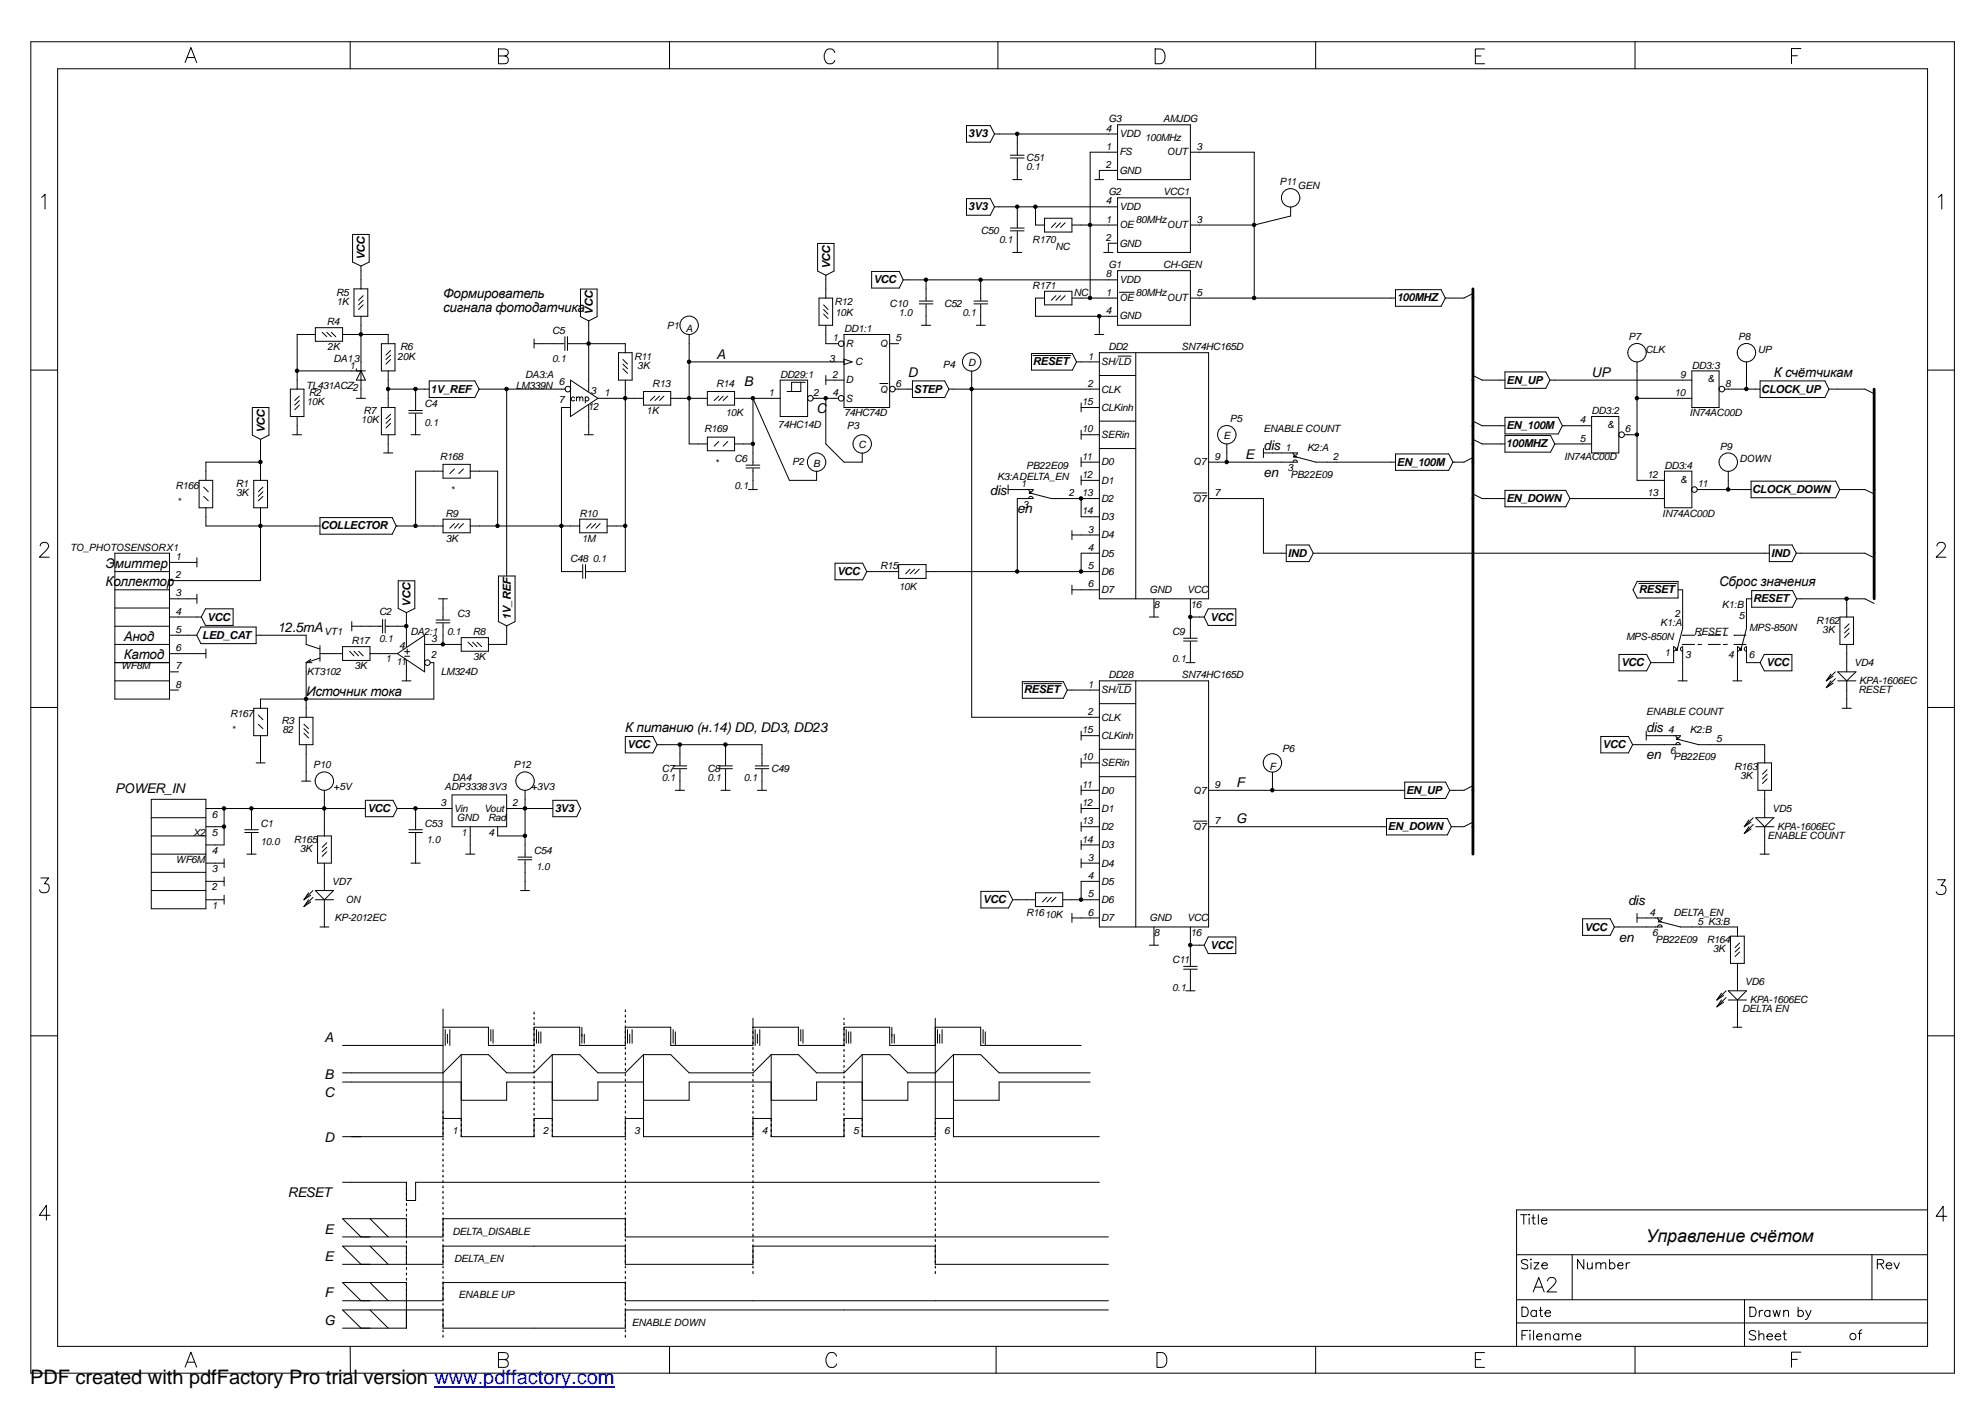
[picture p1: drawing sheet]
<svg xmlns="http://www.w3.org/2000/svg" width="420mm" height="297mm" viewBox="0 0 420 297" stroke-linecap="round" stroke-linejoin="round" font-family="sans-serif">
<g fill="none" stroke="#000" stroke-width=".21">
<path d="M6.5 8.8h407v281.7h-407zM12.2 14.5h395.6v270.3h-395.6zM39.2 13.2l1.2-3.1 1.2 3.1M39.6 12.2h1.5M74.1 8.8v5.7M105.5 10.4l1.7 .1a.75 .75 0 0 1 .3 .8 .75 .75 0 0 1-.7 .5 .83 .83 0 0 1 .7 .9 .83 .83 0 0 1-.7 .8h-1.3zM105.5 11.8h1.3M141.6 8.8v5.7M176.6 11.1l-.1-.3a1.09 1.09 0 0 0-1.5-.3 1.85 1.85 0 0 0 .3 3l.9-.1 .4-.6M211.1 8.8v5.7M244.4 10.4h1a1.69 1.69 0 0 1 1.1 1.5 1.69 1.69 0 0 1-1.1 1.6h-1zM278.3 8.8v5.7"/>
<path d="M312.1 11.8h1.2M314.1 10.4h-2v3.1h2M345.9 8.8v5.7M379 11.8h1.2M381 10.3h-2v3.1M204.5 26.6h5l.9 1.7-.9 1.8h-5zM210.4 28.3h26M213.7 32.8h3M213.7 33.4h3M214.2 38h2M215.2 28.3v4.5M215.2 33.6v4.4"/>
<path d="M231.6 38h1.9M236.4 26.4h15.4v11.6h-15.4zM236.4 32.2h-5.8v30.9M236.4 36.1h-3.8v1.9M251.8 32.2h13.5v30.9M8.8 41.7l.7-.6v3.1M74.6 49.6h3.5v5.8l-1.7 .9-1.8-.9zM76.4 56.3v4.8M173 51.5h3.4v5.8l-1.7 .9-1.7-.9zM174.7 58.2v4.9M184.4 57.4h5.8l.9 1.8-.9 1.7h-5.8zM191.1 59.2h45.3"/>
<path d="M195.9 59.2v4.4M204.5 42h5l.9 1.8-.9 1.7h-5zM207.5 59.2v4.4M210.4 43.8h26M213.7 48.2h3M213.7 48.8h3M214.2 53.4h2M215.2 43.8v4.4M215.2 49v4.4M219.1 43.8v3.8h1.9M221 46.2h5.8v2.9h-5.8zM223.4 47.1l-1 1"/>
<path d="M224.4 47.1l-1 1M225.3 47.1l-.9 1M226.8 47.6h9.6M233.5 53.4h2M236.4 41.9h15.4v11.5h-15.4zM236.4 57.3h15.4v11.5h-15.4zM236.4 51.5h-1.9v1.9M273 43.8v1.9l-7.7 1.9h-13.5M410.1 41.7l.7-.6v3.1M6.5 78.3h5.7M62.9 78.5h14.4M66.7 70.8h-3.8v11.5"/>
<path d="M66.7 69.3h5.8v2.9h-5.8zM68.2 70.3l.9 .9M69.1 70.3l1 .9M70.1 70.3l.9 .9M72.5 70.8h9.6v1.9M74.9 61.1h2.9v5.8h-2.9zM75.4 78v.5M76.4 66.9v17.4M76.4 78.5l.9 1.9h-1.9zM76.8 62.6l-.9 .9M76.8 63.5l-.9 1M76.8 64.5l-.9 1"/>
<path d="M80.7 72.7h2.9v5.8h-2.9zM82.1 78.5v7.7M82.6 76.1l-.9 .9M82.6 74.2l-.9 .9M82.6 75.1l-.9 1M113 72.7h6.3M113 71.7v1.9M119.5 71.2v3M120.1 71.2v3M120.1 72.7h12.2v1.9M122.8 61.2h3.5v5.8l-1.8 .9-1.7-.9zM124.5 67.9v14.9"/>
<path d="M130.9 74.6h2.8v5.8h-2.8zM131.8 76.1l1 .9M131.8 77l1 1M131.8 78l1 1M145.8 76.6h32.8M145.8 70.8v23.1h3.8M173.3 63.1h2.8v5.7h-2.8zM174.2 64.5l1 1M174.2 65.5l1 .9M174.2 66.4l1 1M174.7 68.8v3.9h2.7M174.7 79.4v2"/>
<path d="M178.6 70.8h9.6v15.4h-9.6zM178.6 76l1.7 .6-1.7 .5M188.2 72.7h1.9M194.5 63.7h2.9M194.5 64.3h2.9M194.9 68.8h2M195.9 64.4v4.4M205.6 78.5v73.3h27M206 63.7h3M206 64.3h3M206.5 68.8h1.9M207.5 64.4v4.4"/>
<path d="M218.2 74.8h8.7l.9 1.8-.9 1.7h-8.7zM218.5 75.2h8M221 63.1h-1.9v3.8h17.3M221 61.6h5.8v2.9h-5.8zM223.4 62.6l-1 .9M224.4 62.6l-1 .9M225.3 62.6l-.9 .9M226.8 63.1h9.6M227.8 76.6h4.8M231.6 70.8h1.9M232.6 74.6h23.1v52.1h-23.1zM232.6 66.9v3.9"/>
<path d="M232.6 79.4h7.7M236.6 75.3h2.7M236.8 61.8h3.1M240.3 74.6v52.1M251.8 63.1h43.4M295.2 61.3h9.7l.9 1.8-.9 1.7h-9.7zM311.6 62.1l-1.9 1h-3.9M311.6 79.4l2 1h4.8M318.4 78.7h8.6l.9 1.7-.9 1.8h-8.6zM346.3 76.6v25h5.8M357.9 78.5h5.8v7.7h-5.8zM369.5 76.6v5.7"/>
<path d="M407.8 78.3h5.7M53.4 86.2h3.5v5.9l-1.8 .8-1.7-.8zM55.1 92.9v8.7M55.1 97.8h-11.5v3.8M61.4 82.3h2.9v5.8h-2.9zM61.9 92h1.9M62.9 88.1v3.9M63.3 83.8l-.9 .9M63.3 84.7l-.9 1M63.3 85.7l-.9 1M75.4 84.3h1.9M80.7 86.2h2.9v5.8h-2.9z"/>
<path d="M81.2 95.8h1.9M82.1 92v3.8M82.1 82.3h8.7M82.6 87.7l-.9 .9M82.6 88.6l-.9 1M82.6 89.6l-.9 .9M86.5 86.9h2.9M86.5 87.4h2.9M87 92h1.9M87.9 82.3v4.5M87.9 87.5v4.5M90.8 80.6h9.7l.8 1.7-.8 1.8h-9.7z"/>
<path d="M93.7 99.7h-5.8v11.6M93.7 98.2h5.8v3h-5.8zM96.1 99.2l-.9 1M98 99.2l-.9 1M99.5 99.7h5.8v11.6M101.3 82.3h18.2M107.2 82.3v39.6M120.7 86.2h-1.9v34.7h4.4M120.7 80.4l5.8 3.9-5.8 3.8zM121.6 84.2a.4 .4 0 0 0-.6-.1 .4 .4 0 0 0 0 .6 .4 .4 0 0 0 .6 0M122 84.2l.3-.2 .3 .1v.7M122 84v.8"/>
<path d="M122.6 84.2l.5-.2 .2 .2v.6M123.6 92h1.9M123.8 84.2a.42 .42 0 0 1 .6-.1 .42 .42 0 0 1 0 .6 .42 .42 0 0 1-.6 0M123.8 84v1.2M124.5 85.7v6.3M126.5 84.3h9.6M132.3 80.4v40.5h-8.3M136.1 82.8h5.8v2.9h-5.8zM138.6 83.8l-1 .9M139.5 83.8l-.9 .9M140.5 83.8l-1 .9M141.9 84.3h7.7"/>
<path d="M149.6 82.8h5.8v2.9h-5.8zM149.6 92.5h5.8v2.9h-5.8zM152.1 93.4l-1 1M152.1 83.8l-1 .9M153 83.8l-.9 .9M154 93.4l-1 1M154 83.8l-1 .9M155.4 84.3h9.7M155.4 93.9h3.9M157.8 98.4h2.9M157.8 99h2.9M159.3 98.4v-14.1l7.7 17.3h5.8v-1.9"/>
<path d="M159.3 99.1v4.5M165.1 80.4h5.8v7.7h-5.8zM169.4 80.9v1.9h-2.9M170.3 80.9h-2.8v1.9M172 84.3h5.4M174.7 84.3v9.6l3.9 3.9h3.8v-2M174.7 80.4h3.9M186.1 81.1h1.7M189.4 82.3h3.6M193 80.6h6.9l.8 1.7-.8 1.8h-6.9zM200.7 82.3h31.9M228.7 85.2v2"/>
<path d="M228.7 91v1.9M228.7 96.8v1.9M228.7 92h3.9M228.7 97.8h3.9M228.7 86.2h3.9M232.6 94.9h7.7M232.6 89.1h7.7M255.7 97.8h18.8M259.5 93.9v3.9M267.3 95.8h7.2M267.3 94.9v1.9M273.6 97.7a.47 .47 0 0 1 .4-.4 .47 .47 0 0 1 .5 .4"/>
<path d="M273.6 95.8a.47 .47 0 0 0 .4 .5 .47 .47 0 0 0 .5-.5M273.7 96.5l.1 .1zM273.8 96.5l4.6 1.3h16.8M273.9 96.4l.4 .3M274.1 96.6l-.4 .1h.6M295.2 96h11.3l.9 1.8-.9 1.7h-11.3zM311.6 96.8l-1.9 1h-2.3M311.6 92.9l2 1h4.8M311.6 89.1l2 1h4.8M318.4 88.3h11.2l.9 1.8-.9 1.7h-11.2zM318.4 92.1h9.6l.9 1.8-.9 1.8h-9.6zM327.9 80.4h30"/>
<path d="M328.9 93.9h7.8M330.5 90.1h6.2M336.7 88.1h5.8v7.7h-5.8zM343.7 92h2.6M346.3 84.3h11.6M352.1 99.7h5.8v7.7h-5.8zM364.9 82.3h7.5M365.6 99.7v3.9M372.4 80.6h13.7l.8 1.7-.8 1.8h-13.7zM386.9 82.3h7.6l2 1M8.5 115.5a.72 .72 0 0 1 .6-.7h.6a.79 .79 0 0 1 .4 1.2l-1.8 1.9h2.1M24.3 117h11.6v30.9h-11.6z"/>
<path d="M35.9 119h5.8M41.7 118v2M42.1 101.6h2.9v5.8h-2.9zM43.1 103.1l1 .9M43.1 105l1 .9M43.6 107.4v3.9h24.1M53.7 101.6h2.9v5.8h-2.9zM55.1 107.4v15.4h-19.2M55.6 103.1l-.9 .9M55.6 104l-.9 1M55.6 105l-.9 .9M67.7 109.5h15.3l.8 1.8-.8 1.7h-15.3z"/>
<path d="M83.8 111.3h9.9M93.7 109.8h5.8v2.9h-5.8zM96.1 110.8l-.9 .9M97.1 110.8l-1 .9M98 110.8l-.9 .9M99.5 111.3h23.1M122.6 109.8h5.8v2.9h-5.8zM123.3 119.5v2.9M123.9 119.5v2.9M125.1 110.8l-1 .9M126 110.8l-.9 .9M127 110.8l-1 .9"/>
<path d="M128.4 111.3h3.9M158.3 103.6h1.9M176.7 119.2h5.8l.9 1.7-.9 1.8h-5.8zM190.1 119.5h5.8v2.9h-5.8zM213.3 102.6v1.9M217.6 105.4a.47 .47 0 0 1 .5-.4 .47 .47 0 0 1 .5 .4l-3.4 .1v15.4M217.6 103.5a.47 .47 0 0 0 .5 .5 .47 .47 0 0 0 .5-.5l-5.3 .1M217.8 104.2l.1 .2zM217.8 104.4h.6M217.8 104.3l4.6 1.2h10.2M217.9 104.1l.4 .3M218.2 104.3l-.4 .1"/>
<path d="M226.8 113.2h5.8M226.8 112.3v1.9M228.7 100.7v1.9M228.7 105.5v3.8h3.9M228.7 101.6h3.9M232.6 117h-3.9v3.9M252.4 104.3h2.9M255.7 105.5h11.6v11.5h4.8M272.1 115.3h4.8l.9 1.7-.9 1.8h-4.8zM277.8 117h96.5M311.6 104.5l2 1h4.8M318.4 103.7h12.9l.8 1.8-.8 1.7h-12.9z"/>
<path d="M332.1 105.5h20M359.1 103.6h11.4M370.5 101.8h17.9l.8 1.8-.8 1.7h-17.9zM374.3 115.3h4.8l.9 1.7-.9 1.8h-4.8zM380 117h14.5l2 1M389.2 103.6h5.3l2 .9M409.8 115.5a.72 .72 0 0 1 .6-.7h.6a.79 .79 0 0 1 .4 1.2l-1.8 1.9h2.1M24.3 124.8h11.6M24.3 132.5h11.6M24.3 120.9h11.6M24.3 136.3h11.6M24.3 128.6h11.6"/>
<path d="M35.9 134.4h5.7M35.9 130.5h6.7M35.9 126.7h5.8M35.9 138.3h7.7M41.7 125.7v2M42.5 132.7h11.7v3.5h-11.7l-.9-1.8zM43.5 128.8h5.8v3.5h-5.8l-.9-1.8zM43.6 137.3v1.9M54.2 134.4h10.6v1.9l2.9 1M65.7 139.5l-.9 .7M67.7 138.3h4.8M67.7 136.6v3.3"/>
<path d="M67.7 139.2l-2.9 1M72.5 136.8h5.8v2.9h-5.8zM74 137.8l.9 1M74.4 132.5h6.4M74.4 131.5v2M74.9 137.8l1 1M75.9 137.8l.9 1M78.3 138.3h5.8M80.9 131v2.9M81.5 131v2.9M81.6 132.5h4.4M84.1 138.3l5.7-3.9v7.7z"/>
<path d="M84.2 122.9h3.6v5.8l-1.8 .9-1.8-.9zM85.6 137.9h1.1M85.6 138.8h1.1M86 129.6v7.2M86 139.7v4.3M86.1 137.3v1.1M89.8 136.3h7.8M92.2 131.2h3M92.2 131.8h3M92.8 126.7h1.9M93.7 126.7v4.4M93.7 131.9v4.4"/>
<path d="M97.6 134.9h5.7v2.9h-5.7zM99 135.9l1 .9M100 135.9l.9 .9M100.9 135.9l1 .9M105.5 121.9h3.5v9.6l-1.8 .9-1.7-.9zM107.2 132.4v3.9h-3.9M183.4 120.9h6.7M192.5 120.4l-.9 1M193.5 120.4l-1 1M194.5 120.4l-1 1M195.9 120.9h36.7M226.8 124.8h5.8"/>
<path d="M226.8 123.8v1.9M243.2 130.5h1.9M244.1 126.7v3.8M250.4 135h2.9M250.4 135.6h2.9M251.8 126.7v8.3M251.8 135.7v4.5M251.8 130.5h3M255.6 128.8h5.9v3.5h-5.9l-.8-1.8zM342.5 138.5h5.9l.8 1.7-.8 1.7h-5.9zM346.4 123h8.6v3.5h-8.6l-.9-1.7zM346.7 123.4h8"/>
<path d="M354 136.8a.47 .47 0 0 1 .5 .5 .47 .47 0 0 1-.5 .5M354.1 136.8v3.4h-4.9M354.7 137.4l.2 .2zM354.9 137.1l-.1 .4M354.9 136.9v.6M354.9 137l-.3 .4M355 124.8h1v8.2l-1.2 4.5M355.9 136.8a.47 .47 0 0 0-.4 .5 .47 .47 0 0 0 .4 .5M356 136.8v7.2M367.5 136.8a.47 .47 0 0 1 .5 .5 .47 .47 0 0 1-.5 .5M367.6 136.8v7.2M368.2 137.4l.2 .2z"/>
<path d="M368.4 136.9v.6M368.4 137l-.3 .4M369.4 136.8a.47 .47 0 0 0-.4 .5 .47 .47 0 0 0 .4 .5M369.5 136.8v3.4h2.9M370.6 126.7h-1.1v6.3l-1.2 4.5 .1-.4M370.6 125h8.6l.9 1.7-.9 1.8h-8.6zM373.3 138.5h5.8v3.4h-5.8l-.9-1.7zM380.1 126.7h14.4l2 1M389.3 130.5h2.8v5.8h-2.8zM390.7 126.7v3.8M390.7 136.3v5.8M391.2 132l-1 1"/>
<path d="M391.2 133l-1 .9M391.2 133.9l-1 1M6.5 149.7h5.7M24.3 144h11.6M24.3 140.2h11.6M35.9 146h1.9M35.9 142.1h1.9M53.7 149.8h2.9v5.8h-2.9zM54.7 151.3l.9 1M54.7 153.2l.9 1M55.1 155.6v5.8M63.3 151.8h2.9v5.8h-2.9z"/>
<path d="M64.3 153.2l1 1M64.3 154.2l1 .9M64.3 155.1l1 1M64.8 140.2h1.2M64.8 140.2v11.6M64.8 157.6v7.7M85 144h2M91 140.2h.8v7.7h-36.7v1.9M132.3 155.8h5.8l.9 1.8-.9 1.7h-5.8zM139 157.6h22.2v4.4M143.8 157.6v4.4M153.5 157.6v4.4"/>
<path d="M216.3 144.2h8.7l.8 1.8-.8 1.7h-8.7zM216.6 144.6h8M225.8 146h6.8M228.7 154.7v1.9M228.7 155.6h3.9M232.6 144h23.1v52.1h-23.1zM232.6 158.5h7.7M232.6 148.9h7.7M236.6 144.8h2.7M240.3 144v52.1M250.9 140.2h1.9M338.7 155.8h5.8l.9 1.8-.9 1.7h-5.8z"/>
<path d="M345.4 157.6h10.1M348.3 155.6h7.2M348.3 154.7v1.9M354.5 157.5a.47 .47 0 0 1 .5-.4 .47 .47 0 0 1 .5 .4M354.5 155.6a.47 .47 0 0 0 .5 .5 .47 .47 0 0 0 .5-.5M354.7 156.3l.2 .1zM354.8 156.4l4.6 1.2h13.9v3.8M354.8 156.2l.5 .3M355 144h2M355.1 156.4h-.4h.6M366.6 144h1.9M387.3 142.6l-.9 1.4"/>
<path d="M387.3 144l-.9 1.5M387.8 143.1l-1.4 .9M387.8 144.6l-1.4 .9M388.3 142.1l-1.9 1.9M388.3 143.6l-1.9 1.9M388.8 144h3.8M388.8 142.1h3.8l-1.9 1.9zM389.7 149.8h2M390.7 144v5.8M407.8 149.7h5.7M32 169.1h11.6v23.2h-11.6zM32 176.9h11.6"/>
<path d="M32 173h11.6M43.6 174.9h3.8M43.6 171.1h33.7M47.4 171.1v7.7h-3.8M51.8 175.5h2.9M51.8 176.1h2.9M53.2 171.1v4.4M53.2 176.3v4.4M54.2 161.4h1.9M63.8 165.3h1.9M67.2 176.9h2.9v5.7h-2.9zM68.6 167.2v9.7"/>
<path d="M69.1 178.3l-.9 1M69.1 179.3l-.9 .9M77.3 169.3h5.8l.9 1.8-.9 1.7h-5.8zM84 171.1h11.6M86.5 175.5h2.9M86.5 176.1h2.9M87.9 171.1v4.4M87.9 176.3v6.3M95.6 168.2h11.6v6.7h-11.6zM99.5 174.9v5.8M105.3 174.9v2h5.8M107.2 171.1h9.8"/>
<path d="M111.1 167.2v14.1M117 169.3h5l.9 1.8-.9 1.7h-5zM142.4 162h2.9M142.4 162.6h2.9M142.9 167.2h1.9M143.8 162.8v4.4M152.1 162h2.8M152.1 162.6h2.8M152.5 167.2h2M153.5 162.8v4.4M159.8 162h2.8M159.8 162.6h2.8"/>
<path d="M160.2 167.2h2M161.2 162.8v4.4M228.7 160.4v2M228.7 166.2v2M228.7 170.1v1.9M228.7 173.9v2M228.7 177.8v1.9M228.7 174.9h3.9M228.7 171.1h3.9M228.7 161.4h3.9M228.7 167.2h3.9M228.7 178.8h3.9"/>
<path d="M232.6 164.3h7.7M252.4 173.7h2.9M255.7 174.9h37.6M255.7 167.2h41.5M269.2 163.4v3.8M293.3 173.2h12.9l.8 1.7-.8 1.7h-12.9zM297.2 165.5h8.6l.9 1.7-.9 1.7h-8.6zM311.6 173.9l-1.9 1h-2.7M311.6 166.2l-1.9 1h-3M370 173.5l-1 1.4M370 174.9l-1 1.4M370.5 173.9l-1.5 1"/>
<path d="M370.5 175.4l-1.5 .9M370.9 173l-1.9 1.9M370.9 174.4l-1.9 1.9M371.4 174.9h3.9M371.4 173h3.9l-2 1.9zM371.9 161.4h2.9v5.8h-2.9zM373.3 167.2v5.8M373.3 174.9v5.8M373.8 162.8l-.9 1M373.8 163.8l-.9 1M373.8 164.8l-.9 1M8.6 185.7h1.7l-.9 1.3a.99 .99 0 0 1 1 1.1 .99 .99 0 0 1-1.3 .8l-.5-.1-.3-.5"/>
<path d="M32 180.7h11.6M32 188.4h11.6M32 184.6h11.6M43.6 186.5h3.8M43.6 182.6h3.8M43.6 190.4h3.8M47.4 181.7v1.9M47.4 185.5v1.9M47.4 189.4v1.9M52.2 180.7h2M65.3 188.9l-1 1.5M65.3 190.4l-1 1.4"/>
<path d="M65.7 189.4l-1.4 1M65.7 190.8l-1.4 1M66.2 188.4l-1.9 2M66.2 189.9l-1.9 1.9M66.7 190.4h3.9M66.7 188.4h3.9l-2 2zM67.7 196.1h1.9M68.6 182.6v5.8M68.6 190.4v5.7M69.1 180.2l-.9 1M87 182.6h1.9M98.5 180.7h2"/>
<path d="M109.6 181.3h2.9M109.6 181.9h2.9M110.1 188.4h1.9M111.1 182.1v6.3M207.5 188.6h5.9l.8 1.8-.8 1.7h-5.9zM214.2 190.4h4.9M219.1 188.9h5.7v2.9h-5.7zM221.5 189.9l-1 .9M222.4 189.9l-.9 .9M223.4 189.9l-1 .9M224.8 190.4h7.8M226.8 194.2h5.8"/>
<path d="M226.8 193.2v1.9M228.7 182.6h3.9M228.7 181.7v1.9M232.6 186.5h-3.9v3.9M243.2 200h1.9M244.1 196.1v3.9M251.8 196.1v8.3M251.8 200h3M255.6 198.2h5.9v3.5h-5.9l-.8-1.7zM334.8 194.4h5.9l.8 1.7-.8 1.8h-5.9zM341.5 196.1h10.2M346.3 194.2h5.4"/>
<path d="M346.3 193.2v1.9M350.7 196.1a.47 .47 0 0 1 .5-.4 .47 .47 0 0 1 .4 .4M350.7 194.2a.47 .47 0 0 0 .5 .5 .47 .47 0 0 0 .4-.5M350.9 194.9l.1 .1zM350.9 195h.6M350.9 194.9l4.6 1.2h12.1v2M351 194.7l.4 .4M351.3 195h-.4M366.1 198.1h2.9v5.7h-2.9zM368 199.5l-.9 1M372.4 180.7h1.9M409.9 186.1h1.7l-.9 1.3a.99 .99 0 0 1 1 1.1 .99 .99 0 0 1-1.3 .8l-.5-.2-.3-.4"/>
<path d="M6.5 219.1h5.7M93.7 217.3h9.6v3.9h9.7M93.7 213.5v69.4M94.2 217.8v3.4M94.7 218.8v1.9M95.2 217.8v3.4M103.8 217.8v2.4M104.3 217.8v2.9M113 213.5v27h-15.4v-17.4M113 217.3h9.6v3.9h9.7M113.5 217.8v2.9M114 218.3v2.4"/>
<path d="M114.4 218.3v2.4M123.1 217.3v3.4M123.6 218.8v1.9M132.3 217.3h9.6v3.9h17.4M132.3 213.5v69.4M132.8 217.8v2.9M133.2 218.8v1.9M133.7 217.8v2.9M142.4 217.8v2.9M142.9 218.3v2.9M159.3 217.3h9.6v3.9h9.7M159.3 215.4v54"/>
<path d="M159.8 217.8v3.4M160.2 218.8v1.9M160.7 217.8v3.4M169.4 217.8v2.4M169.9 217.8v2.9M178.6 215.4v25.1h-15.4v-17.4M178.6 217.3h9.6v3.9h9.7M179 217.8v2.9M179.5 218.3v2.4M180 218.3v2.4M188.7 217.3v3.4M189.2 218.8v1.9"/>
<path d="M197.9 217.3h9.6v3.9h21.2M197.9 215.4v54M198.3 217.8v2.9M198.8 218.8v1.9M199.3 217.8v2.9M208 217.8v2.9M208.4 218.3v2.9M250.4 204.5h2.9M250.4 205h2.9M250.9 209.6h1.9M251.8 205.2v4.4M364.2 210.1l-1 1.5"/>
<path d="M364.2 211.6l-1 1.4M364.7 210.6l-1.5 1M364.7 212l-1.5 1M365.2 209.6l-2 2M365.2 211.1l-2 1.9M365.6 209.6h3.9l-1.9 2zM365.6 211.6h3.9M366.6 217.3h1.9M367.6 203.8v5.8M367.6 211.6v5.7M368 200.5l-.9 .9M368 201.4l-.9 1"/>
<path d="M407.8 219.1h5.7M72.5 228.9h25.1M72.5 221.2h21.2M93.7 236.6h3.9M97.6 223.1l-3.9 3.9h-21.2M97.6 223.1h5.7l3.9 3.9h5.8l3.8-3.9M113 236.6h3.8M116.8 223.1v17.4h15.5M116.8 223.1h5.8l3.9 3.9h5.8l3.8-3.9M116.8 228.9h-9.6v3.9h-9.6M132.3 236.6h3.8M136.1 223.1v17.4h23.2"/>
<path d="M136.1 223.1h5.8l3.9 3.9h13.5l3.9-3.9M136.1 228.9h-9.6v3.9h-9.7M159.3 236.6h3.9M163.2 223.1h5.7l3.9 3.9h5.8l3.8-3.9M163.2 228.9h-17.4v3.9h-9.7M178.6 236.6h3.8M182.4 223.1v17.4h15.5M182.4 223.1h5.8l3.9 3.9h5.8l3.8-3.9M182.4 228.9h-9.6v3.9h-9.6M197.9 236.6h3.8M201.7 223.1v17.4h30.9M201.7 223.1h5.8l3.9 3.9h19.2"/>
<path d="M201.7 228.9h-9.6v3.9h-9.7M230.6 228.9h-19.2v3.9h-9.7M10.6 257.1h-2.3l1.5-2.1v3.1M72.5 250.1h13.5v30.9h-13.5M72.5 240.5h21.2M78.3 257.8l3.8 3.9M86 257.8h-13.5l3.9 3.9M93.7 257.8h38.6M232.6 250.1h-144.7v3.9h-1.9M321.7 257h1.3M322.4 257v2M323.5 256.9v.2l-.1-.1z"/>
<path d="M323.5 257.7v1.3M324.1 257.7h.6M324.4 257v1.6v.3l.4 .1M325.5 257v2M326.1 258.2h1.2a.64 .64 0 0 0-.7-.5 .64 .64 0 0 0-.6 .7 .64 .64 0 0 0 .6 .6l.7-.3M407.8 256h-87v28.8M411.9 257.3h-2.3l1.5-2.1v3.1M72.5 275.2h21.2M72.5 267.5h21.2M72.5 261.7h21.2M78.3 277.1l3.8 3.9M78.3 263.6l3.8 3.9"/>
<path d="M78.3 271.3l3.8 3.9M86 263.6h-13.5l3.9 3.9M86 271.3h-13.5l3.9 3.9M93.7 263.6h38.6M93.7 277.1h-21.2l3.9 3.9M93.7 271.3h38.6M132.3 275.2h102.2M132.3 267.5h27M132.3 261.7h102.2M132.3 277.1h102.2M159.3 263.6h38.6M197.9 267.5h36.6"/>
<path d="M320.8 279.9h87M320.8 275h87M320.8 265.5h87M322 276.5h.7a1.08 1.08 0 0 1 .6 1 1.08 1.08 0 0 1-.6 1h-.7zM323.2 266.8a.77 .77 0 0 0-1.3 .1l.2 .3 .9 .4a.5 .5 0 0 1 0 .8 1.08 1.08 0 0 1-1.1-.2M323.9 266.3v.3l-.1-.1zM323.9 267.2v1.3M324.4 273.3l1.1-3 1.2 3M324.5 267.2h1.1l-1.1 1.3h1.1M324.8 272.3h1.5M325 277.5a.66 .66 0 0 0-.9-.1 .66 .66 0 0 0 0 1 .66 .66 0 0 0 .9-.1M325 277.2v1.3"/>
<path d="M325.6 277.2h.7M325.9 276.5v1.7l.1 .3h.4M326.2 267.7h1.2a.64 .64 0 0 0-.7-.5 .64 .64 0 0 0-.6 .6 .64 .64 0 0 0 .6 .7l.7-.3M326.9 277.8h1.1a.64 .64 0 0 0-.7-.5 .64 .64 0 0 0-.5 .6 .64 .64 0 0 0 .6 .6l.6-.2M327.4 271l.3-.6 .9-.1a.77 .77 0 0 1 .4 1.2l-1.7 1.8h2M332.6 265.5v9.5M335.1 266.5v2l-1.3-2v2M335.8 267.2l.1 1.2 .5 .1 .4-.4M336.8 267.2v1.3M337.7 267.5l.4-.3h.5l.1 1.3M337.7 267.2v1.3M338.7 267.5l.5-.3h.4l.1 1.3"/>
<path d="M340.5 267.4a.64 .64 0 0 1 1 0 .64 .64 0 0 1 0 .9 .64 .64 0 0 1-1-.1M340.5 266.5v2M342.2 267.7h1.2a.61 .61 0 0 0-.9-.5 .61 .61 0 0 0-.2 1 .62 .62 0 0 0 1.1 0M344 267.2v1.3M344.8 267.2a.6 .6 0 0 0-.8 .5M369.1 275v9.8M370.2 276.5a1.07 1.07 0 0 1 1.3 .6 1.07 1.07 0 0 1-.4 1.4h-.9zM372.2 277.2v1.3M373 277.2a.6 .6 0 0 0-.8 .6M374.4 277.5a.64 .64 0 0 0-.9-.1 .64 .64 0 0 0 0 1 .64 .64 0 0 0 .9-.1M374.4 277.2v1.3M375.1 277.2l.4 1.3 .4-1.3 .4 1.3 .3-1.3"/>
<path d="M377.4 277.6l.4-.4 .5 .1 .1 1.2M377.4 277.2v1.3M380.4 277.5a.64 .64 0 0 1 1-.1 .64 .64 0 0 1 0 1 .64 .64 0 0 1-1-.1M380.4 276.5v2M382 277.2l.6 1.3-.4 .6-.3 .1M383.2 277.2l-.6 1.3M396 265.5v9.5M397.2 267.4l1.1-.1 .2-.4-.2-.3-.3-.1h-.8v2M397.8 267.4l.7 1.1M399 267.7h1.2a.64 .64 0 0 0-.7-.5 .64 .64 0 0 0-.6 .6 .64 .64 0 0 0 .6 .7l.7-.3M400.7 267.2l.6 1.3 .5-1.3M39.2 289.2l1.2-3.1 1.2 3.1"/>
<path d="M39.6 288.2h1.5M74.1 284.8v5.7M93.7 281h38.6M105.5 286.2l1.7 .1a.75 .75 0 0 1 .3 .8 .75 .75 0 0 1-.7 .5 .83 .83 0 0 1 .7 .9 .83 .83 0 0 1-.7 .8h-1.3zM105.5 287.6h1.3M141.6 284.8v5.7M177 286.9l-.1-.3a1.09 1.09 0 0 0-1.6-.3 1.85 1.85 0 0 0 .3 3l1-.1 .4-.6M210.7 284.8v5.7M244.8 286.2h1a1.69 1.69 0 0 1 1.1 1.5 1.69 1.69 0 0 1-1.1 1.6h-1zM278.3 284.8v5.7M312.1 287.6h1.2M314.1 286.2h-2v3.1h2"/>
<path d="M322 282.5h.7M323.2 281.5h-1.2v2M323.6 281.5h.2zM323.7 282.2v1.3M324.4 281.5v2M325.1 282.7h1.1a.61 .61 0 0 0-.9-.5 .61 .61 0 0 0-.1 1 .62 .62 0 0 0 1 0M326.9 282.6l.5-.4 .5 .1 .1 1.2M326.9 282.2v1.3M329.8 282.5a.64 .64 0 0 0-1-.1 .64 .64 0 0 0 0 .9 .64 .64 0 0 0 1-.1M329.8 282.2v1.3M330.5 282.6l.5-.4 .5 .1 .1 1.2M330.5 282.2v1.3"/>
<path d="M331.6 282.6l.5-.4 .4 .1 .1 1.2M333.3 282.7h1.1a.61 .61 0 0 0-.8-.5 .61 .61 0 0 0-.2 1 .62 .62 0 0 0 1 0M345.9 284.8v5.7M371.4 281.8a.77 .77 0 0 0-1.3 .2l.2 .3 1 .3a.5 .5 0 0 1 0 .8 1.08 1.08 0 0 1-1.2-.2M372.1 282.6l.5-.4 .4 .1 .2 1.2M372.1 281.5v2M373.8 282.7h1.2a.64 .64 0 0 0-.7-.5 .64 .64 0 0 0-.6 .7 .64 .64 0 0 0 .6 .6l.7-.3M375.5 282.7h1.2a.64 .64 0 0 0-.7-.5 .64 .64 0 0 0-.5 .7 .64 .64 0 0 0 .5 .6l.7-.3M377.2 282.2h.7M377.5 281.5v1.6l.1 .3 .4 .1M379 287.6h1.2M381 286.1h-2v3.1"/>
<path d="M393.1 282.1h.7M393.9 281.4l-.4 .1-.1 .3v1.6"/>
<circle cx="273" cy="41.8" r="1.95"/>
<circle cx="145.8" cy="68.8" r="1.95"/>
<circle cx="178" cy="72.7" r=".59"/>
<circle cx="205.6" cy="76.6" r="1.95"/>
<circle cx="346.3" cy="74.6" r="1.95"/>
<circle cx="369.5" cy="74.6" r="1.95"/>
<circle cx="120.1" cy="82.3" r=".59"/>
<circle cx="171.4" cy="84.3" r=".59"/>
<circle cx="172.8" cy="97.8" r="1.95"/>
<circle cx="178" cy="84.3" r=".59"/>
<circle cx="182.4" cy="93.9" r="1.95"/>
<circle cx="188.8" cy="82.3" r=".59"/>
<circle cx="259.5" cy="92" r="1.95"/>
<circle cx="343.1" cy="92" r=".59"/>
<circle cx="364.3" cy="82.3" r=".59"/>
<circle cx="365.6" cy="97.8" r="1.95"/>
<circle cx="358.5" cy="103.6" r=".59"/>
<circle cx="90.4" cy="140.2" r=".59"/>
<circle cx="68.6" cy="165.2" r="1.95"/>
<circle cx="111.1" cy="165.2" r="1.95"/>
<circle cx="269.2" cy="161.4" r="1.95"/>
<circle cx="392" cy="282.8" r=".68"/>
</g>
<g fill="#000" stroke="#000" stroke-width=".21">
<circle cx="215.2" cy="28.3" r=".37"/>
<circle cx="195.9" cy="59.2" r=".37"/>
<circle cx="207.4" cy="59.2" r=".37"/>
<circle cx="215.2" cy="43.7" r=".37"/>
<circle cx="219" cy="43.7" r=".37"/>
<circle cx="230.6" cy="47.6" r=".37"/>
<circle cx="265.3" cy="47.6" r=".37"/>
<circle cx="62.8" cy="78.4" r=".37"/>
<circle cx="76.3" cy="70.7" r=".37"/>
<circle cx="124.5" cy="72.7" r=".37"/>
<circle cx="145.8" cy="76.5" r=".37"/>
<circle cx="230.6" cy="63" r=".37"/>
<circle cx="232.5" cy="66.9" r=".37"/>
<circle cx="265.3" cy="63" r=".37"/>
<circle cx="55.1" cy="97.7" r=".37"/>
<circle cx="82.1" cy="82.3" r=".37"/>
<circle cx="87.9" cy="82.3" r=".37"/>
<circle cx="107.2" cy="82.3" r=".37"/>
<circle cx="132.3" cy="84.2" r=".37"/>
<circle cx="145.8" cy="84.2" r=".37"/>
<circle cx="159.3" cy="84.2" r=".37"/>
<circle cx="159.3" cy="93.9" r=".37"/>
<circle cx="174.7" cy="84.2" r=".37"/>
<circle cx="205.5" cy="82.3" r=".37"/>
<circle cx="259.5" cy="97.7" r=".37"/>
<circle cx="346.3" cy="84.2" r=".37"/>
<circle cx="346.3" cy="91.9" r=".37"/>
<circle cx="369.5" cy="82.3" r=".37"/>
<circle cx="55.1" cy="111.3" r=".37"/>
<circle cx="87.9" cy="111.3" r=".37"/>
<circle cx="105.3" cy="111.3" r=".37"/>
<circle cx="118.8" cy="111.3" r=".37"/>
<circle cx="132.3" cy="111.3" r=".37"/>
<circle cx="228.7" cy="105.5" r=".37"/>
<circle cx="365.6" cy="103.5" r=".37"/>
<circle cx="85.9" cy="132.5" r=".37"/>
<circle cx="93.7" cy="136.3" r=".37"/>
<circle cx="215.2" cy="120.9" r=".37"/>
<circle cx="228.7" cy="120.9" r=".37"/>
<circle cx="251.8" cy="130.5" r=".37"/>
<circle cx="390.7" cy="126.7" r=".37"/>
<circle cx="64.7" cy="147.9" r=".37"/>
<circle cx="143.8" cy="157.5" r=".37"/>
<circle cx="153.5" cy="157.5" r=".37"/>
<circle cx="47.4" cy="174.9" r=".37"/>
<circle cx="47.4" cy="171" r=".37"/>
<circle cx="53.2" cy="171" r=".37"/>
<circle cx="68.6" cy="171" r=".37"/>
<circle cx="87.9" cy="171" r=".37"/>
<circle cx="111.1" cy="176.8" r=".37"/>
<circle cx="111.1" cy="171" r=".37"/>
<circle cx="269.2" cy="167.2" r=".37"/>
<circle cx="228.7" cy="190.3" r=".37"/>
<circle cx="251.8" cy="199.9" r=".37"/>
</g>
<path d="M311.6 61.1v119.6M396.5 82.3v44.4" fill="none" stroke="#000" stroke-width=".59"/>
<path d="M356 134.4h13.5M356 136.3h13.5" fill="none" stroke="#000" stroke-width=".21" stroke-dasharray="0 0 2.5 .7 0 0 .7 1.4"/>
<path d="M91.9 293.4h38.1" fill="none" stroke="#00f" stroke-width=".3"/>
<text font-size="4.2" x="6.3" y="292.8">PDF created with pdfFactory Pro trial version www.pdffactory.com</text>
<text font-size="3.8" x="348.3" y="262.7">Управление счётом</text>
<g font-size="2.8">
<text x="93.7" y="63">Формирователь</text>
<text x="93.7" y="66.1">сигнала фотодатчика</text>
<text x="151.6" y="75.8">A</text>
<text x="157.4" y="81.6">B</text>
<text x="192.1" y="79.7">D</text>
<text x="336.7" y="79.7">UP</text>
<text x="375.3" y="79.7">Ксчётчикам</text>
<text x="172.8" y="87.4">C</text>
<text x="267.3" y="95.1">dis</text>
<text x="263.4" y="97.1">E</text>
<text x="267.3" y="100.9">en</text>
<text x="209.4" y="104.8">dis</text>
<text x="215.2" y="108.6">en</text>
<text x="22.4" y="124.1">Коллектор</text>
<text x="22.4" y="120.2">Э</text>
<text x="24.3" y="120.2">миттер</text>
<text x="363.7" y="124.1">Сброс значения</text>
<text x="26.2" y="135.6">Анод</text>
<text x="58.7" y="133.7">12.5mA</text>
<text x="26.2" y="139.5">Катод</text>
<text x="64.8" y="147.2">Источник тока</text>
<text x="132.3" y="154.9">Кпитанию (н.14) DD, DD3, DD23</text>
<text x="348.3" y="154.9">dis</text>
<text x="348.3" y="160.7">en</text>
<text x="24.4" y="167.8">POWER_IN</text>
<text x="261.5" y="166.5">F</text>
<text x="261.5" y="174.2">G</text>
<text x="344.4" y="191.5">dis</text>
<text x="342.5" y="199.2">en</text>
<text x="68.6" y="220.5">A</text>
<text x="68.6" y="228.2">B</text>
<text x="68.6" y="232.1">C</text>
<text x="68.6" y="241.7">D</text>
<text x="60.9" y="253.3">RESET</text>
<text x="68.6" y="261">E</text>
<text x="68.6" y="266.8">E</text>
<text x="68.6" y="274.5">F</text>
<text x="68.6" y="280.3">G</text>
</g>
<g font-size="2.3">
<text x="204.9" y="29.1">3V3</text>
<text x="204.9" y="44.5">3V3</text>
<text x="77.2" y="55" transform="rotate(-90 77.2 55)">VCC</text>
<text x="175.6" y="57" transform="rotate(-90 175.6 57)">VCC</text>
<text x="184.8" y="59.9">VCC</text>
<text x="295.5" y="63.8">100MHZ</text>
<text x="125.4" y="66.6" transform="rotate(-90 125.4 66.6)">VCC</text>
<text x="218.5" y="77.3">RESET</text>
<text x="91.1" y="83.1">1V_REF</text>
<text x="193.3" y="83.1">STEP</text>
<text x="318.7" y="81.1">EN_UP</text>
<text x="372.6" y="83.1">CLOCK_UP</text>
<text x="56" y="91.7" transform="rotate(-90 56 91.7)">VCC</text>
<text x="318.6" y="94.6">100MHZ</text>
<text x="318.7" y="90.8">EN_100M</text>
<text x="295.5" y="98.5">EN_100M</text>
<text x="318.7" y="106.2">EN_DOWN</text>
<text x="370.7" y="104.3">CLOCK_DOWN</text>
<text x="67.9" y="112">COLLECTOR</text>
<text x="272.5" y="117.8">IND</text>
<text x="374.7" y="117.8">IND</text>
<text x="177.1" y="121.7">VCC</text>
<text x="346.7" y="125.5">RESET</text>
<text x="43.9" y="131.3">VCC</text>
<text x="86.9" y="128.3" transform="rotate(-90 86.9 128.3)">VCC</text>
<text x="108.1" y="131.2" transform="rotate(-90 108.1 131.2)">1V_REF</text>
<text x="256" y="131.3">VCC</text>
<text x="370.9" y="127.5">RESET</text>
<text x="42.8" y="135.2">LED_CAT</text>
<text x="342.9" y="141">VCC</text>
<text x="373.7" y="141">VCC</text>
<text x="216.6" y="146.7">RESET</text>
<text x="132.7" y="158.3">VCC</text>
<text x="339" y="158.3">VCC</text>
<text x="297.5" y="168">EN_UP</text>
<text x="77.7" y="171.8">VCC</text>
<text x="117.3" y="171.8">3V3</text>
<text x="293.6" y="175.7">EN_DOWN</text>
<text x="207.9" y="191.1">VCC</text>
<text x="335.2" y="196.9">VCC</text>
<text x="256" y="200.7">VCC</text>
</g>
<g font-size="2.1">
<text x="234" y="27.8">4</text>
<text x="234.5" y="25.9">G3</text>
<text x="236.8" y="29">VDD</text>
<text x="242.2" y="29.7">100MHz</text>
<text x="246.1" y="25.9">AMJDG</text>
<text x="217.1" y="34.1">C51</text>
<text x="234" y="31.7">1</text>
<text x="234" y="35.5">2</text>
<text x="236.8" y="32.9">FS</text>
<text x="246.9" y="32.9">OUT</text>
<text x="253.1" y="31.7">3</text>
<text x="217.1" y="36">0.1</text>
<text x="234.5" y="41.3">G2</text>
<text x="236.8" y="36.8">GND</text>
<text x="246.1" y="41.3">VCC1</text>
<text x="270.7" y="39.1">P11</text>
<text x="274.6" y="39.9">GEN</text>
<text x="234" y="47.1">1</text>
<text x="234" y="43.3">4</text>
<text x="236.8" y="44.5">VDD</text>
<text x="240.3" y="47.1">80MHz</text>
<text x="253.1" y="47.1">3</text>
<text x="207.5" y="49.5">C50</text>
<text x="211.4" y="51.5">0.1</text>
<text x="218.4" y="51.5">R170</text>
<text x="223.3" y="52.9">NC</text>
<text x="234" y="51">2</text>
<text x="236.8" y="48.3">OE</text>
<text x="236.8" y="52.2">GND</text>
<text x="246.9" y="48.3">OUT</text>
<text x="234" y="58.7">8</text>
<text x="234.5" y="56.8">G1</text>
<text x="236.8" y="59.9">VDD</text>
<text x="246.1" y="56.8">CH-GEN</text>
<text x="71.1" y="62.6">R5</text>
<text x="71.2" y="64.5">1K</text>
<text x="176.6" y="64.5">R12</text>
<text x="188.2" y="65">C10</text>
<text x="199.8" y="65">C52</text>
<text x="218.4" y="61.1">R171</text>
<text x="227.2" y="62.6">NC</text>
<text x="234" y="62.6">1</text>
<text x="236.8" y="63.7">OE</text>
<text x="240.3" y="62.6">80MHz</text>
<text x="246.9" y="63.7">OUT</text>
<text x="253.1" y="62.6">5</text>
<text x="69.2" y="68.8">R4</text>
<text x="116.8" y="70.7">C5</text>
<text x="141.1" y="69.5">P1</text>
<text x="145.1" y="70.3">A</text>
<text x="176.7" y="66.9">10K</text>
<text x="178.6" y="70.3">DD1:1</text>
<text x="190.1" y="66.9">1.0</text>
<text x="203.6" y="66.9">0.1</text>
<text x="234" y="66.4">4</text>
<text x="236.8" y="67.6">GND</text>
<text x="344.6" y="72">P7</text>
<text x="367.7" y="72">P8</text>
<text x="69.3" y="74.1">2K</text>
<text x="70.6" y="76.5">DA13</text>
<text x="74" y="78">1</text>
<text x="84.1" y="76.1">20K</text>
<text x="84.6" y="74.1">R6</text>
<text x="116.8" y="76.5">0.1</text>
<text x="134.2" y="76.1">R11</text>
<text x="134.8" y="78">3K</text>
<text x="175.4" y="76.5">3</text>
<text x="176.1" y="72.2">1</text>
<text x="178.9" y="73.4">R</text>
<text x="180.9" y="77.2">C</text>
<text x="186.1" y="73.4">Q</text>
<text x="189.4" y="72.2">5</text>
<text x="199.4" y="77.8">P4</text>
<text x="204.8" y="77.5">D</text>
<text x="230.1" y="76.1">1</text>
<text x="233" y="77.2">SH/LD</text>
<text x="234.5" y="74.1">DD2</text>
<text x="249.9" y="74.1">SN74HC165D</text>
<text x="348.1" y="74.6">CLK</text>
<text x="357.9" y="78">DD3:3</text>
<text x="371.9" y="74.6">UP</text>
<text x="64.8" y="82.3">TL431ACZ2</text>
<text x="65.3" y="83.8">R2</text>
<text x="109.1" y="82.3">LM339N</text>
<text x="111.1" y="79.9">DA3:A</text>
<text x="118.2" y="81.4">6</text>
<text x="124.9" y="83.3">3</text>
<text x="127.8" y="83.8">1</text>
<text x="138" y="81.8">R13</text>
<text x="151.5" y="81.8">R14</text>
<text x="162.6" y="83.8">1</text>
<text x="165.1" y="79.9">DD29:1</text>
<text x="172.1" y="83.8">2</text>
<text x="176.1" y="83.8">4</text>
<text x="176.1" y="79.9">2</text>
<text x="178.9" y="81.1">D</text>
<text x="186.1" y="83">Q</text>
<text x="189.4" y="81.8">6</text>
<text x="230.1" y="81.8">2</text>
<text x="233" y="83">CLK</text>
<text x="354.2" y="83.8">10</text>
<text x="355.5" y="79.9">9</text>
<text x="361.3" y="80.9">&amp;</text>
<text x="365" y="81.8">8</text>
<text x="64.8" y="85.7">10K</text>
<text x="76.4" y="89.6">10K</text>
<text x="76.9" y="87.6">R7</text>
<text x="89.8" y="86.2">C4</text>
<text x="118.2" y="85.2">7</text>
<text x="124.3" y="86.6">12</text>
<text x="136.7" y="87.6">1K</text>
<text x="153.5" y="88.1">10K</text>
<text x="178.6" y="88.1">74HC74D</text>
<text x="178.9" y="84.9">S</text>
<text x="228.9" y="85.7">15</text>
<text x="233" y="86.9">CLKinh</text>
<text x="260.2" y="89.3">P5</text>
<text x="334.3" y="89.6">4</text>
<text x="336.7" y="87.6">DD3:2</text>
<text x="357.4" y="88.1">IN74AC00D</text>
<text x="89.8" y="90">0.1</text>
<text x="149" y="91.5">R169</text>
<text x="164.6" y="90.5">74HC14D</text>
<text x="179.2" y="90.7">P3</text>
<text x="181.7" y="94.9">C</text>
<text x="228.9" y="91.5">10</text>
<text x="233" y="92.7">SERin</text>
<text x="258.8" y="92.9">E</text>
<text x="267.3" y="91.5">ENABLE COUNT</text>
<text x="271.9" y="95.3">1</text>
<text x="276.5" y="95.3">K2:A</text>
<text x="334.3" y="93.4">5</text>
<text x="340.1" y="90.5">&amp;</text>
<text x="343.7" y="91.5">6</text>
<text x="363.9" y="95.1">P9</text>
<text x="93" y="97.3">R168</text>
<text x="153.1" y="98.2" transform="rotate(-90 153.1 98.2)">*</text>
<text x="155.4" y="97.7">C6</text>
<text x="167.6" y="98.5">P2</text>
<text x="172" y="98.7">B</text>
<text x="210.9" y="101.6">K3:ADELTA_EN</text>
<text x="217.1" y="99.2">PB22E09</text>
<text x="228.9" y="97.3">11</text>
<text x="228.9" y="101.1">12</text>
<text x="233" y="98.5">D0</text>
<text x="252.4" y="98.5">Q7</text>
<text x="257" y="97.3">9</text>
<text x="272.4" y="99.7">3</text>
<text x="273" y="101.1">PB22E09</text>
<text x="282" y="97.3">2</text>
<text x="330.9" y="97.3">IN74AC00D</text>
<text x="348.5" y="101.1">12</text>
<text x="352.1" y="99.2">DD3:4</text>
<text x="368" y="97.7">DOWN</text>
<text x="37.1" y="103.5">R166</text>
<text x="37.4" y="106.9">*</text>
<text x="49.9" y="103.1">R1</text>
<text x="50" y="105">3K</text>
<text x="97.2" y="104" transform="rotate(-90 97.2 104)">*</text>
<text x="155.4" y="103.5">0.1</text>
<text x="215.9" y="103.1">1</text>
<text x="216.4" y="107.4">3</text>
<text x="226.1" y="105">2</text>
<text x="228.9" y="105">13</text>
<text x="233" y="106.2">D2</text>
<text x="233" y="102.3">D1</text>
<text x="252.4" y="106.2">Q7</text>
<text x="257" y="105">7</text>
<text x="348.5" y="105">13</text>
<text x="355.5" y="102.1">&amp;</text>
<text x="359.2" y="103.1">11</text>
<text x="94.2" y="109.3">R9</text>
<text x="122.6" y="109.3">R10</text>
<text x="228.9" y="108.8">14</text>
<text x="230.1" y="112.7">3</text>
<text x="233" y="113.9">D4</text>
<text x="233" y="110.1">D3</text>
<text x="351.7" y="109.3">IN74AC00D</text>
<text x="14.9" y="116.5">TO_PHOTOSENSORX1</text>
<text x="37.1" y="118.5">1</text>
<text x="94.3" y="114.6">3K</text>
<text x="120.6" y="118.9">C48</text>
<text x="123.1" y="114.6">1M</text>
<text x="125.4" y="118.9">0.1</text>
<text x="230.1" y="116.5">4</text>
<text x="233" y="117.8">D5</text>
<text x="37.1" y="122.3">2</text>
<text x="186.2" y="120.4">R15</text>
<text x="190.2" y="124.7">10K</text>
<text x="230.1" y="120.4">5</text>
<text x="230.1" y="124.3">6</text>
<text x="233" y="121.6">D6</text>
<text x="233" y="125.5">D7</text>
<text x="243.2" y="125.5">GND</text>
<text x="251.2" y="125.5">VCC</text>
<text x="37.1" y="126.2">3</text>
<text x="37.1" y="130">4</text>
<text x="80.2" y="130">C2</text>
<text x="96.7" y="130.5">C3</text>
<text x="244.1" y="128.6">8</text>
<text x="251.8" y="128.6">16</text>
<text x="354.3" y="130.5">2</text>
<text x="364.3" y="128.6">K1:B</text>
<text x="367.8" y="131">5</text>
<text x="384.3" y="132">R162</text>
<text x="37.1" y="133.9">5</text>
<text x="37.1" y="137.8">6</text>
<text x="68.6" y="134.4">VT1</text>
<text x="74.4" y="136.3">R17</text>
<text x="80.2" y="135.8">0.1</text>
<text x="84.5" y="137.3">4</text>
<text x="86.8" y="134.4">DA2:1</text>
<text x="91.2" y="135.8">3</text>
<text x="94.6" y="134.4">0.1</text>
<text x="100" y="134.4">R8</text>
<text x="248" y="134.4">C9</text>
<text x="344" y="135.4">MPS-850N</text>
<text x="351.2" y="132.4">K1:A</text>
<text x="358.4" y="134.4">RESET</text>
<text x="370" y="133.4">MPS-850N</text>
<text x="385.5" y="133.9">3K</text>
<text x="25.6" y="141.6">WF8M</text>
<text x="37.1" y="141.6">7</text>
<text x="64.9" y="142.8">KT3102</text>
<text x="75" y="141.6">3K</text>
<text x="81.5" y="140.2">1</text>
<text x="83.8" y="140.7">11</text>
<text x="91.2" y="139.2">2</text>
<text x="93.3" y="142.8">LM324D</text>
<text x="100.1" y="139.7">3K</text>
<text x="234.5" y="143.5">DD28</text>
<text x="248" y="140.2">0.1</text>
<text x="249.9" y="143.5">SN74HC165D</text>
<text x="352.1" y="138.7">1</text>
<text x="356.5" y="139.2">3</text>
<text x="365.6" y="139.2">4</text>
<text x="370" y="139.2">6</text>
<text x="392.3" y="140.9">VD4</text>
<text x="37.1" y="145.5">8</text>
<text x="230.1" y="145.5">1</text>
<text x="233" y="146.7">SH/LD</text>
<text x="393.1" y="146.7">RESET</text>
<text x="393.3" y="144.8">KPA-1606EC</text>
<text x="48.7" y="151.8">R167</text>
<text x="48.9" y="155.1">*</text>
<text x="59.5" y="153.2">R3</text>
<text x="59.7" y="155.1">82</text>
<text x="228.9" y="155.1">15</text>
<text x="230.1" y="151.2">2</text>
<text x="233" y="152.5">CLK</text>
<text x="348.3" y="151.2">ENABLE COUNT</text>
<text x="352.9" y="155.1">4</text>
<text x="357.5" y="155.1">K2:B</text>
<text x="228.9" y="160.9">10</text>
<text x="233" y="156.3">CLKinh</text>
<text x="271.3" y="159.2">P6</text>
<text x="353.4" y="159.5">6</text>
<text x="354.1" y="160.9">PB22E09</text>
<text x="363.1" y="157">5</text>
<text x="66.3" y="162.6">P10</text>
<text x="70.6" y="167.2">+5V</text>
<text x="94.1" y="167.2">ADP33383V3</text>
<text x="95.6" y="165.3">DA4</text>
<text x="108.7" y="162.6">P12</text>
<text x="112.4" y="167.2">+3V3</text>
<text x="140" y="163.3">C7</text>
<text x="140" y="165.3">0.1</text>
<text x="149.6" y="163.3">C8</text>
<text x="149.6" y="165.3">0.1</text>
<text x="157.4" y="165.3">0.1</text>
<text x="163.2" y="163.3">C49</text>
<text x="228.9" y="166.7">11</text>
<text x="233" y="167.9">D0</text>
<text x="233" y="162.1">SERin</text>
<text x="252.4" y="167.9">Q7</text>
<text x="257" y="166.7">9</text>
<text x="268.6" y="162.8">F</text>
<text x="366.9" y="162.8">R163</text>
<text x="368.2" y="164.7">3K</text>
<text x="44.8" y="173">6</text>
<text x="93.2" y="170.5">3</text>
<text x="96" y="171.7">Vin</text>
<text x="96.6" y="173.7">GND</text>
<text x="102.4" y="171.7">Vout</text>
<text x="103.3" y="173.7">Rad</text>
<text x="108.5" y="170.5">2</text>
<text x="228.9" y="170.5">12</text>
<text x="233" y="171.7">D1</text>
<text x="374.9" y="171.7">VD5</text>
<text x="40.9" y="176.8">X2</text>
<text x="44.8" y="176.8">5</text>
<text x="55.1" y="174.9">C1</text>
<text x="55.1" y="178.8">10.0</text>
<text x="62.2" y="178.3">R165</text>
<text x="89.8" y="174.9">C53</text>
<text x="90.3" y="178.3">1.0</text>
<text x="97.6" y="176.8">1</text>
<text x="103.3" y="176.8">4</text>
<text x="228.9" y="178.3">14</text>
<text x="228.9" y="174.4">13</text>
<text x="233" y="179.5">D3</text>
<text x="233" y="175.6">D2</text>
<text x="252.4" y="175.6">Q7</text>
<text x="257" y="174.4">7</text>
<text x="373.9" y="177.5">ENABLE COUNT</text>
<text x="376" y="175.6">KPA-1606EC</text>
<text x="37.2" y="182.6">WF6M</text>
<text x="44.8" y="180.7">4</text>
<text x="44.8" y="184.5">3</text>
<text x="63.5" y="180.2">3K</text>
<text x="112.9" y="180.7">C54</text>
<text x="113.4" y="184.1">1.0</text>
<text x="230.1" y="182.1">3</text>
<text x="230.1" y="186">4</text>
<text x="233" y="183.3">D4</text>
<text x="44.8" y="188.4">2</text>
<text x="70.2" y="187.2">VD7</text>
<text x="73.1" y="191">ON</text>
<text x="230.1" y="189.9">5</text>
<text x="233" y="191">D6</text>
<text x="233" y="187.2">D5</text>
<text x="44.8" y="192.2">1</text>
<text x="70.7" y="194.9">KP-2012EC</text>
<text x="217.1" y="193.7">R1610K</text>
<text x="230.1" y="193.7">6</text>
<text x="233" y="194.9">D7</text>
<text x="243.2" y="194.9">GND</text>
<text x="251.2" y="194.9">VCC</text>
<text x="349" y="193.7">4</text>
<text x="354.1" y="193.7">DELTA_EN</text>
<text x="359.2" y="195.6">5 K3:B</text>
<text x="244.1" y="198">8</text>
<text x="248" y="203.8">C11</text>
<text x="251.8" y="198">16</text>
<text x="349.5" y="198">6</text>
<text x="350.2" y="199.5">PB22E09</text>
<text x="361.1" y="199.5">R164</text>
<text x="362.4" y="201.4">3K</text>
<text x="248" y="209.6">0.1</text>
<text x="369.1" y="208.4">VD6</text>
<text x="368.6" y="214.2">DELTA EN</text>
<text x="370.2" y="212.2">KPA-1606EC</text>
<text x="95.6" y="240">1</text>
<text x="114.9" y="240">2</text>
<text x="134.2" y="240">3</text>
<text x="161.2" y="240">4</text>
<text x="180.5" y="240">5</text>
<text x="199.8" y="240">6</text>
<text x="95.7" y="261.2">DELTA_DISABLE</text>
<text x="96.1" y="267">DELTA_EN</text>
<text x="97" y="274.7">ENABLE UP</text>
<text x="133.7" y="280.5">ENABLE DOWN</text>
</g>
</svg>
